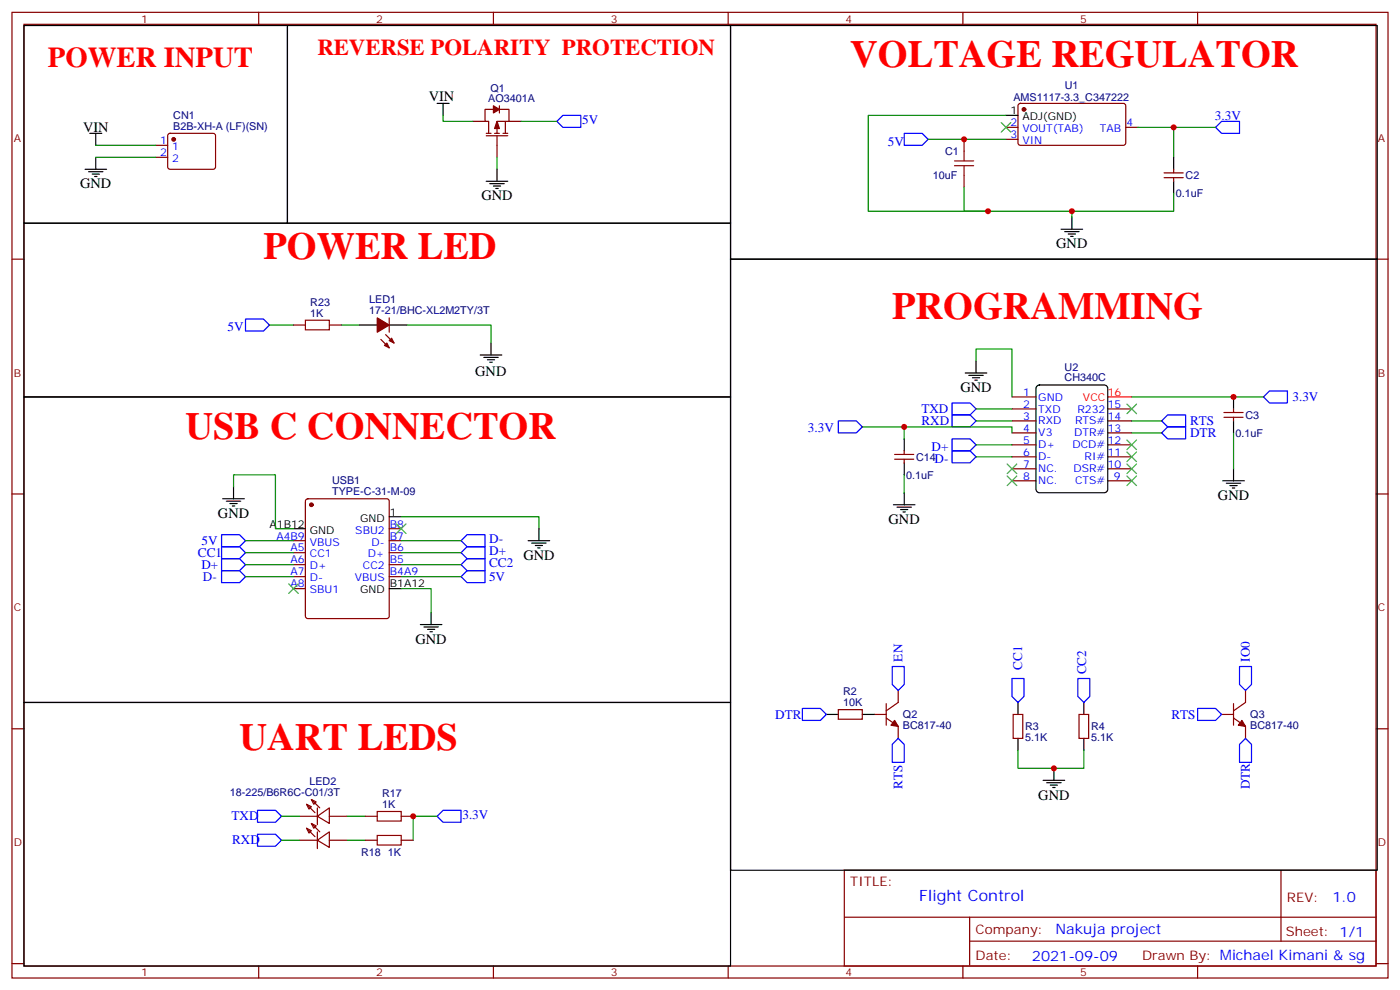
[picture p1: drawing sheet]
<svg xmlns="http://www.w3.org/2000/svg" width="412mm" height="292mm" viewBox="0 0 412 292" stroke-linecap="round" stroke-linejoin="round" font-family="sans-serif">
<g fill="none" stroke="#870000" stroke-width=".35">
<path d="M3.5 3.6h405.4v284.4h-405.4zM7.1 7.2h398.2v277.2h-398.2zM76.2 3.6v3.6M145.3 3.6v3.6M214.5 3.6v3.6M283.6 3.6v3.6M352.8 3.6v3.6M49.6 39.5l.5-.2h12.7l.5 .2 .2 .5-.1 9.4-.6 .4h-13l-.4-.7v-9.1zM139.3 35.7h3.6M143.2 40h6.4M143.2 39.3h1.4M145.3 32.2h-2.4v3.5h1v3.6"/>
<path d="M145.7 39.3h1.4M146.4 40v6.3M147.1 32.2h2.8v3.5M147.1 31.2v2.1M148.2 39.3h1.4M148.9 35.7v3.6M149.9 35.7h-3.5v3.6M149.9 35.7h3.6M296.3 37.5h3.6M300.1 30.7l.5-.3 30.6 .1 .4 .7-.1 11.2-.6 .4-30.6-.1-.4-.6v-10.9zM331.6 37.5h3.5M45.9 42.8h3.5"/>
<path d="M45.9 46.3h3.5M284 41v3.6M284 51.6v3.5M296.3 41h3.6M342.9 52.3h5.6M342.9 50.9h5.6M345.7 49.8v1.1M345.7 52.3v1.1M3.5 76.3h3.6M405.3 76.3h3.6M86.4 95.7h3.6M97 95.7h3.5"/>
<path d="M112.2 99.9l2.5 2.5M113.6 98.5l2.5 2.5M114.7 93.6v4.2M298.1 116.9h7.1M263.5 135.2h5.7M263.5 133.8h5.7M266.3 132.8v1M266.3 135.2v1.1M298.1 120.4h7.1M298.1 123.9h7.1M298.1 127.5h7.1M298.1 131h7.1"/>
<path d="M298.1 134.5h7.1M298.1 138h7.1M326.3 120.4h7.1M326.3 123.9h7.1M326.3 127.5h7.1M326.3 131h7.1M326.3 134.5h7.1M326.3 138h7.1M360.5 122.9h5.7M360.5 121.5h5.7M363.4 120.4v1.1M363.4 122.9v1"/>
<path d="M3.5 145.5h3.6M86.4 159.2h3.6M90.2 147.1l.5-.2h23.2l.5 .2 .3 .5v33.8l-.3 .5-.5 .2h-23.2l-.5-.2-.2-.5v-33.8zM114.7 159.2h3.5M114.7 155.7h3.5M298.1 141.6h7.1M326.3 141.6h7.1M405.3 145.5h3.6M86.4 162.7h3.6M86.4 166.3h3.6M86.4 169.8h3.6M86.4 173.3h3.6"/>
<path d="M114.7 162.7h3.5M114.7 166.3h3.5M114.7 169.8h3.5M3.5 214.6h3.6M246.9 209h7.1v2.8h-7.1zM257.5 210.4h3.6M261.1 211.4l3.5 2.5v3.5M261.1 207.2v6.3M264.6 203.3v3.5l-3.5 2.5M298.4 210.4h2.9v7h-2.9zM317.9 210.4h2.8v7h-2.8zM359.8 210.4h3.6"/>
<path d="M363.4 211.4l3.5 2.5v3.5M363.4 207.2v6.3M366.9 203.3v3.5l-3.5 2.5M405.3 214.6h3.6M90.3 236.8l1.4 .7-.7 .7zM90.3 236.8l2.5 2.5M91.7 235.4l1.4 .7-.7 .7zM91.7 235.4l2.5 2.5M93.5 237.9v4.9M88.2 247.4h5.3M88.2 240.3h5.3M90.3 243.9l1.4 .7-.7 .7z"/>
<path d="M90.3 243.9l2.5 2.4M91.7 242.5l1.4 .7-.7 .7zM91.7 242.5l2.5 2.4M93.5 240.3l3.5-2.4v4.6zM93.5 247.4l3.5-2.5v4.6zM93.5 244.9v5M97 247.4h5.3M97 240.3h5.3M107.6 247.4h3.5M107.6 240.3h3.5M118.2 247.4h3.5M118.2 240.3h3.5"/>
<path d="M248.7 256.2h156.6v28.2h-156.6zM377.3 256.2v20.9M248.7 270.1h156.5M285.6 277.1h119.6M285.6 270.1v14.1M3.5 283.7h3.6M76.2 284.4v3.6M145.3 284.4v3.6M214.5 284.4v3.6M283.6 284.4v3.6M352.8 284.4v3.6M405.3 283.7h3.6"/>
</g>
<g fill="#870000" stroke="#870000" stroke-width=".35">
<path d="M263.5 212.1l1.1 1.8-2.1-.4z"/>
<path d="M365.8 212.1l1.1 1.8-2.1-.4z"/>
<path d="M111.1 93.6l3.6 2.1-3.6 2.1z"/>
<path d="M114.7 100.3l.7-.7 .7 1.4z"/>
<path d="M113.2 101.7l.7-.7 .8 1.4z"/>
<path d="M146.4 35.7l.7 2.2h-1.4z"/>
<path d="M145.3 31.2l1.8 1-1.8 1.1z"/>
<circle cx="301.6" cy="32.2" r=".53"/>
<circle cx="91.7" cy="148.6" r=".53"/>
<circle cx="51.2" cy="41" r=".53"/>
</g>
<g fill="none" stroke="#000" stroke-width=".35">
<path d="M7.1 7.5h77.6v58.2h-77.6zM84.7 7.5h130.5v58.2h-130.5zM215.2 7.5h190.5v68.8h-190.5zM26.5 39.3h3.5M28.2 39.3v3.5M128.8 30.4h3.5M130.5 30.4v3.6M296.3 34h3.6M25 49.8h6.4M26.1 50.6h4.2M27.2 51.3h2.1M27.9 52h.7"/>
<path d="M28.2 46.3v3.5M143.2 53.4h6.4M144.3 54.1h4.2M145.3 54.8h2.2M146 55.5h.8M146.4 49.8v3.6M345.7 46.3v3.5M345.7 53.4v3.5M7.1 65.7h208.1v51.2h-208.1zM215.2 76.3h190.5v179.9h-190.5zM312.6 67.5h6.3M313.6 68.2h4.3"/>
<path d="M314.7 68.9h2.1M315.4 69.6h.7M315.7 64v3.5M105.8 95.7h5.3M114.7 95.7h5.2M7.1 116.9h208.1v89.9h-208.1zM141.5 104.5h6.3M142.5 105.2h4.3M143.6 105.9h2.1M144.3 106.6h.7M144.6 101v3.5M284.3 109.8h6.4"/>
<path d="M285.4 110.5h4.2M286.5 111.2h2.1M287.2 111.9h.7M287.5 106.3v3.5M305.4 113.8l.8-.5h19.1l.8 .5 .2 .6v29.6l-.5 .9-.5 .2h-19.1l-.8-.5-.2-.6v-29.6zM363.4 116.9v3.5M266.3 129.2v3.6M266.3 136.3v3.5M363.4 123.9v3.6M363.4 138v3.6M65.6 146.9h6.4M66.7 147.6h4.2"/>
<path d="M67.7 148.3h2.1M68.4 149h.7M68.8 143.3v3.6M86.4 155.7h3.6M114.7 152.2h3.5M155.6 159.2h6.3M156.6 159.9h4.3M158.7 155.7v3.5M263.2 148.6h6.3M264.2 149.3h4.3M265.3 150h2.1M266 150.7h.7"/>
<path d="M266.3 145.1v3.5M360.2 141.6h6.3M361.2 142.3h4.3M362.3 143h2.1M363 143.7h.7M114.7 173.3h3.5M157.7 160.6h2.1M158.4 161.3h.7M123.8 183.9h6.4M124.9 184.6h4.2M125.9 185.3h2.2M126.6 186h.8"/>
<path d="M127 180.4v3.5M7.1 206.8h208.1v77.6h-208.1zM243.4 210.4h3.5M254 210.4h3.5M299.9 206.8v3.6M299.9 217.4v3.5M319.3 206.8v3.6M319.3 217.4v3.5M307.3 229.8h6.3M308.3 230.5h4.3M309.4 231.2h2.1M310.1 231.9h.7"/>
<path d="M310.4 226.2v3.6"/>
</g>
<g fill="none" stroke="#00f" stroke-width=".35">
<path d="M165.8 34h5.3v3.5h-5.3l-1.8-1.8zM266.3 39.3h5.3l1.8 1.7-1.8 1.8h-5.3zM358.1 37.5l1.7-1.8h5.3v3.6h-5.3zM72.3 93.9h5.3l1.8 1.8-1.8 1.8h-5.3zM280.5 118.6h5.3l1.7 1.8-1.7 1.8h-5.3zM372.2 116.9l1.7-1.8h5.3v3.5h-5.3zM246.9 123.9h5.3l1.8 1.8-1.8 1.8h-5.3zM280.5 122.2h5.3l1.7 1.7-1.7 1.8h-5.3zM280.5 129.2h5.3l1.7 1.8-1.7 1.8h-5.3zM280.5 132.8h5.3l1.7 1.7-1.7 1.8h-5.3zM342.2 123.9l1.8-1.7h5.2v3.5h-5.2zM342.2 127.5l1.8-1.8h5.2v3.5h-5.2z"/>
<path d="M65.3 157.4h5.3l1.7 1.8-1.7 1.8h-5.3zM135.8 159.2l1.8-1.8h5.3v3.6h-5.3zM65.3 161h5.3l1.7 1.7-1.7 1.8h-5.3zM65.3 164.5h5.3l1.7 1.8-1.7 1.7h-5.3zM65.3 168h5.3l1.7 1.8-1.7 1.8h-5.3zM135.8 169.8l1.8-1.8h5.3v3.6h-5.3zM135.8 162.7l1.8-1.7h5.3v3.5h-5.3zM137.6 164.5h5.3v3.5h-5.3l-1.8-1.7zM262.8 196.3h3.5v5.2l-1.7 1.8-1.8-1.8zM298.1 199.8h3.5v5.3l-1.7 1.7-1.8-1.7zM317.5 199.8h3.5v5.3l-1.7 1.7-1.8-1.7zM365.1 196.3h3.6v5.2l-1.8 1.8-1.8-1.8z"/>
<path d="M236.4 208.6h5.3l1.7 1.8-1.7 1.7h-5.3zM262.8 219.2l1.8-1.8 1.7 1.8v5.3h-3.5zM352.8 208.6h5.3l1.7 1.8-1.7 1.7h-5.3zM366.9 217.4l1.8 1.8v5.3h-3.6v-5.3zM75.8 238.6h5.3l1.8 1.7-1.8 1.8h-5.3zM75.8 245.6h5.3l1.8 1.8-1.8 1.8h-5.3zM128.8 240.3l1.7-1.7h5.3v3.5h-5.3z"/>
</g>
<g fill="none" stroke="#008700" stroke-width=".35">
<path d="M130.5 34v1.7h8.8M153.5 35.7h10.5M296.3 34h-40.5v28.2h35.2M335.1 37.5h23M345.7 37.5v8.8M28.2 46.3h17.7M28.2 42.8h17.7M146.4 46.3v3.5M273.4 41h22.9M284 55.1v7.1h31.7v1.8M345.7 56.9v5.3h-30M79.4 95.7h7"/>
<path d="M100.5 95.7h5.3M119.9 95.7h24.7v5.3M287.5 106.3v-3.5h10.6v14.1M333.4 116.9h38.8M254 125.7h44.1v1.8M266.3 125.7v3.5M266.3 139.8v5.3M287.5 123.9h10.6M287.5 120.4h10.6M287.5 131h10.6M287.5 134.5h10.6M333.4 123.9h8.8"/>
<path d="M333.4 127.5h8.8M363.4 127.5v10.5M68.8 143.3v-3.5h12.3v15.9h5.3M72.3 159.2h14.1M118.2 152.2h40.5v3.5M118.2 159.2h17.6M72.3 162.7h14.1M72.3 166.3h14.1M72.3 169.8h14.1M118.2 173.3h8.8v7.1M118.2 162.7h17.6M118.2 166.3h17.6"/>
<path d="M118.2 169.8h17.6M299.9 220.9v5.3h19.4v-5.3M82.9 240.3h5.3M82.9 247.4h5.3M102.3 240.3h5.3M102.3 247.4h5.3M128.8 240.3h-7.1v7.1"/>
</g>
<path d="M281.2 48.8h5.6M281.2 47.4h5.6M284 44.6v2.8M284 48.8v2.8M90 94.3h7v2.8h-7zM111.1 238.9h7.1v2.9h-7.1zM111.1 246h7.1v2.8h-7.1z" fill="none" stroke="#a10000" stroke-width=".35"/>
<path d="M326.3 116.9h7.1" fill="none" stroke="#f00" stroke-width=".35"/>
<g fill="none" stroke="#3c3" stroke-width=".35">
<path d="M294.9 36.1l2.8 2.8M297.7 36.1l-2.8 2.8M332 119l2.8 2.8M334.8 119l-2.8 2.8M296.7 136.6l2.8 2.9M299.5 136.6l-2.8 2.9M332 129.6l2.8 2.8M332 133.1l2.8 2.8M332 136.6l2.8 2.9M334.8 129.6l-2.8 2.8M334.8 133.1l-2.8 2.8M334.8 136.6l-2.8 2.9"/>
<path d="M116.8 154.3l2.8 2.8M119.6 154.3l-2.8 2.8M296.7 140.2l2.8 2.8M299.5 140.2l-2.8 2.8M332 140.2l2.8 2.8M334.8 140.2l-2.8 2.8M85 171.9l2.8 2.8M87.8 171.9l-2.8 2.8"/>
</g>
<g fill="#c00">
<circle cx="284" cy="41" r=".88"/>
<circle cx="345.7" cy="37.5" r=".88"/>
<circle cx="291" cy="62.2" r=".88"/>
<circle cx="363.4" cy="116.9" r=".88"/>
<circle cx="310.4" cy="226.2" r=".88"/>
<circle cx="266.3" cy="125.7" r=".88"/>
<circle cx="315.7" cy="62.2" r=".88"/>
<circle cx="121.7" cy="240.3" r=".88"/>
</g>
<g font-size="11.3" fill="#f00">
<text x="250.5" y="19.9">VOLTAGE REGULATOR</text>
<text x="77.6" y="76.3">POWER LED</text>
<text x="262.8" y="93.9">PROGRAMMING</text>
<text x="54.7" y="129.2">USB C CONNECTOR</text>
<text x="70.6" y="220.9">UART LEDS</text>
</g>
<text font-size="8.5" fill="#f00" x="14.1" y="19.9">POWER INPUT</text>
<text font-size="6.7" fill="#f00" x="93.5" y="16.3">REVERSE POLARITY PROTECTION</text>
<text font-size="4.6" fill="#00f" x="270.8" y="265.3">Flight Control</text>
<g font-size="4.2">
<text x="126.3" y="29.7">VIN</text>
<text x="24.5" y="38.9">VIN</text>
<text x="23.6" y="55.5">GND</text>
<text x="141.8" y="59">GND</text>
<text x="311.1" y="73.1">GND</text>
<text x="140" y="110.7">GND</text>
<text x="282.9" y="115.5">GND</text>
<text x="358.8" y="147.2">GND</text>
<text x="64.2" y="152.5">GND</text>
<text x="261.8" y="154.3">GND</text>
<text x="154.2" y="164.9">GND</text>
<text x="122.4" y="189.5">GND</text>
<text x="305.9" y="235.4">GND</text>
</g>
<g font-size="4.2" fill="#00f">
<text x="392.5" y="265.5">1.0</text>
<text x="310.9" y="275">Nakuja project</text>
<text x="304" y="282.9">2021-09-09</text>
</g>
<g font-size="3.9" fill="#00f">
<text x="357.9" y="35.2">3.3V</text>
<text x="171.5" y="36.5">5V</text>
<text x="261.5" y="42.8">5V</text>
<text x="67.1" y="97.5">5V</text>
<text x="380.7" y="118">3.3V</text>
<text x="271.4" y="121.7">TXD</text>
<text x="271.4" y="125.2">RXD</text>
<text x="350.6" y="125.2">RTS</text>
<text x="238" y="127.1">3.3V</text>
<text x="350.6" y="128.7">DTR</text>
<text x="274.4" y="132.8">D+</text>
<text x="275.3" y="136.3">D-</text>
<text x="59.4" y="160.5">5V</text>
<text x="144.1" y="159.9">D-</text>
<text x="58.3" y="164">CC1</text>
<text x="59.3" y="167.6">D+</text>
<text x="144.1" y="166.9">CC2</text>
<text x="144.1" y="163.4">D+</text>
<text x="59.8" y="171.1">D-</text>
<text x="144.1" y="171.1">5V</text>
<text x="265.8" y="194.8" transform="rotate(-90 265.8 194.8)">EN</text>
<text x="301.1" y="197.3" transform="rotate(-90 301.1 197.3)">CC1</text>
<text x="368.1" y="194.8" transform="rotate(-90 368.1 194.8)">IO0</text>
<text x="319.9" y="198.6" transform="rotate(-90 319.9 198.6)">CC2</text>
<text x="228.4" y="211.6">DTR</text>
<text x="345" y="211.6">RTS</text>
<text x="265.9" y="232.2" transform="rotate(-90 265.9 232.2)">RTS</text>
<text x="368.1" y="232.5" transform="rotate(-90 368.1 232.5)">DTR</text>
<text x="68.2" y="241.5">TXD</text>
<text x="136.2" y="241.1">3.3V</text>
<text x="68.4" y="248.6">RXD</text>
</g>
<g font-size="3.9" fill="#800">
<text x="250.5" y="260.8">TITLE:</text>
<text x="379.1" y="265.5">REV:</text>
<text x="287.4" y="275">Company:</text>
<text x="378.7" y="275.6">Sheet: 1/1</text>
<text x="287.4" y="282.7">Date:</text>
<text x="336.4" y="282.8">Drawn By: Michael Kimani &amp; sg</text>
</g>
<g font-size="3.2" fill="#800">
<text x="41.6" y="6.6">1</text>
<text x="110.8" y="6.6">2</text>
<text x="179.9" y="6.6">3</text>
<text x="249.1" y="6.6">4</text>
<text x="318.2" y="6.6">5</text>
<text x="4.1" y="41.7">A</text>
<text x="405.9" y="41.7">A</text>
<text x="4.1" y="110.9">B</text>
<text x="405.9" y="110.9">B</text>
<text x="4.1" y="180">C</text>
<text x="405.9" y="180">C</text>
<text x="4.1" y="249.2">D</text>
<text x="405.9" y="249.2">D</text>
<text x="41.6" y="287.4">1</text>
<text x="110.8" y="287.4">2</text>
<text x="179.9" y="287.4">3</text>
<text x="249.1" y="287.4">4</text>
<text x="318.2" y="287.4">5</text>
</g>
<g font-size="3.2" fill="#000080">
<text x="144.5" y="27">Q1</text>
<text x="298.5" y="29.8">AMS1117-3.3_C347222</text>
<text x="313.6" y="26.2">U1</text>
<text x="51" y="35">CN1</text>
<text x="143.8" y="30.1">AO3401A</text>
<text x="51" y="38.2">B2B-XH-A (LF)(SN)</text>
<text x="278.4" y="45.7">C1</text>
<text x="274.8" y="52.7">10uF</text>
<text x="349.3" y="52.8">C2</text>
<text x="346.4" y="58.1">0.1uF</text>
<text x="108.8" y="89.4">LED1</text>
<text x="91.4" y="93.2">1K</text>
<text x="91.4" y="90.1">R23</text>
<text x="108.8" y="92.5">17-21/BHC-XL2M2TY/3T</text>
<text x="313.6" y="112.2">CH340C</text>
<text x="313.6" y="109.2">U2</text>
<text x="366.9" y="123.3">C3</text>
<text x="364" y="128.6">0.1uF</text>
<text x="269.9" y="135.7">C14</text>
<text x="97.8" y="142.6">USB1</text>
<text x="267" y="141">0.1uF</text>
<text x="97.8" y="145.8">TYPE-C-31-M-09</text>
<text x="248.4" y="207.9">10K</text>
<text x="248.4" y="204.7">R2</text>
<text x="266" y="214.7">BC817-40</text>
<text x="266" y="211.5">Q2</text>
<text x="302" y="215">R3</text>
<text x="321.4" y="215">R4</text>
<text x="368.3" y="214.7">BC817-40</text>
<text x="368.3" y="211.5">Q3</text>
<text x="302" y="218.2">5.1K</text>
<text x="321.4" y="218.2">5.1K</text>
<text x="91.1" y="231.2">LED2</text>
<text x="67.7" y="234.4">18-225/B6R6C-C01/3T</text>
<text x="112.5" y="237.9">1K</text>
<text x="112.6" y="234.7">R17</text>
<text x="106.3" y="252">R18</text>
<text x="114.3" y="252">1K</text>
</g>
<g font-size="3.2">
<text x="297.7" y="33.6">1</text>
<text x="301.2" y="35.4">ADJ(GND)</text>
<text x="79.4" y="155.3">A1B12</text>
<text x="106.1" y="153.6">GND</text>
<text x="114.8" y="151.8">1</text>
<text x="91.3" y="157.1">GND</text>
<text x="114.8" y="173">B1A12</text>
<text x="106.1" y="174.7">GND</text>
</g>
<g font-size="3.2" fill="#00f">
<text x="297.7" y="37.1">2</text>
<text x="297.7" y="40.7">3</text>
<text x="301.2" y="38.9">VOUT(TAB)</text>
<text x="324" y="38.9">TAB</text>
<text x="331.8" y="37.1">4</text>
<text x="47.2" y="42.4">1</text>
<text x="47.2" y="46">2</text>
<text x="50.7" y="44.2">1</text>
<text x="50.7" y="47.7">2</text>
<text x="301.2" y="42.4">VIN</text>
<text x="301.4" y="116.5">1</text>
<text x="305.9" y="117.9">GND</text>
<text x="301.4" y="123.6">3</text>
<text x="301.4" y="120.1">2</text>
<text x="305.9" y="125">RXD</text>
<text x="305.9" y="121.5">TXD</text>
<text x="316.7" y="125">RTS#</text>
<text x="317.4" y="121.5">R232</text>
<text x="326.3" y="120.1">15</text>
<text x="326.3" y="123.6">14</text>
<text x="301.4" y="130.6">5</text>
<text x="301.4" y="127.1">4</text>
<text x="305.9" y="128.5">V3</text>
<text x="316.4" y="128.5">DTR#</text>
<text x="326.3" y="127.1">13</text>
<text x="326.3" y="130.6">12</text>
<text x="301.4" y="137.7">7</text>
<text x="301.4" y="134.2">6</text>
<text x="305.9" y="135.6">D-</text>
<text x="305.9" y="132">D+</text>
<text x="315.9" y="132">DCD#</text>
<text x="319.5" y="135.6">RI#</text>
<text x="326.3" y="134.2">11</text>
<text x="326.3" y="137.7">10</text>
<text x="301.4" y="141.2">8</text>
<text x="305.9" y="142.6">NC.</text>
<text x="305.9" y="139.1">NC.</text>
<text x="316.2" y="139.1">DSR#</text>
<text x="316.7" y="142.6">CTS#</text>
<text x="328.1" y="141.2">9</text>
<text x="114.8" y="155.3">B8</text>
<text x="81.4" y="158.9">A4B9</text>
<text x="91.3" y="160.6">VBUS</text>
<text x="104.7" y="157.1">SBU2</text>
<text x="109.5" y="160.6">D-</text>
<text x="114.8" y="158.9">B7</text>
<text x="85.6" y="162.4">A5</text>
<text x="85.6" y="165.9">A6</text>
<text x="91.3" y="164.1">CC1</text>
<text x="91.3" y="167.7">D+</text>
<text x="106.9" y="167.7">CC2</text>
<text x="108.3" y="164.1">D+</text>
<text x="114.8" y="165.9">B5</text>
<text x="114.8" y="162.4">B6</text>
<text x="85.6" y="169.4">A7</text>
<text x="85.6" y="173">A8</text>
<text x="91.3" y="171.2">D-</text>
<text x="104.5" y="171.2">VBUS</text>
<text x="114.8" y="169.4">B4A9</text>
<text x="91.3" y="174.7">SBU1</text>
</g>
<g font-size="3.2" fill="#f00">
<text x="319" y="117.9">VCC</text>
<text x="326.3" y="116.5">16</text>
</g>
</svg>
